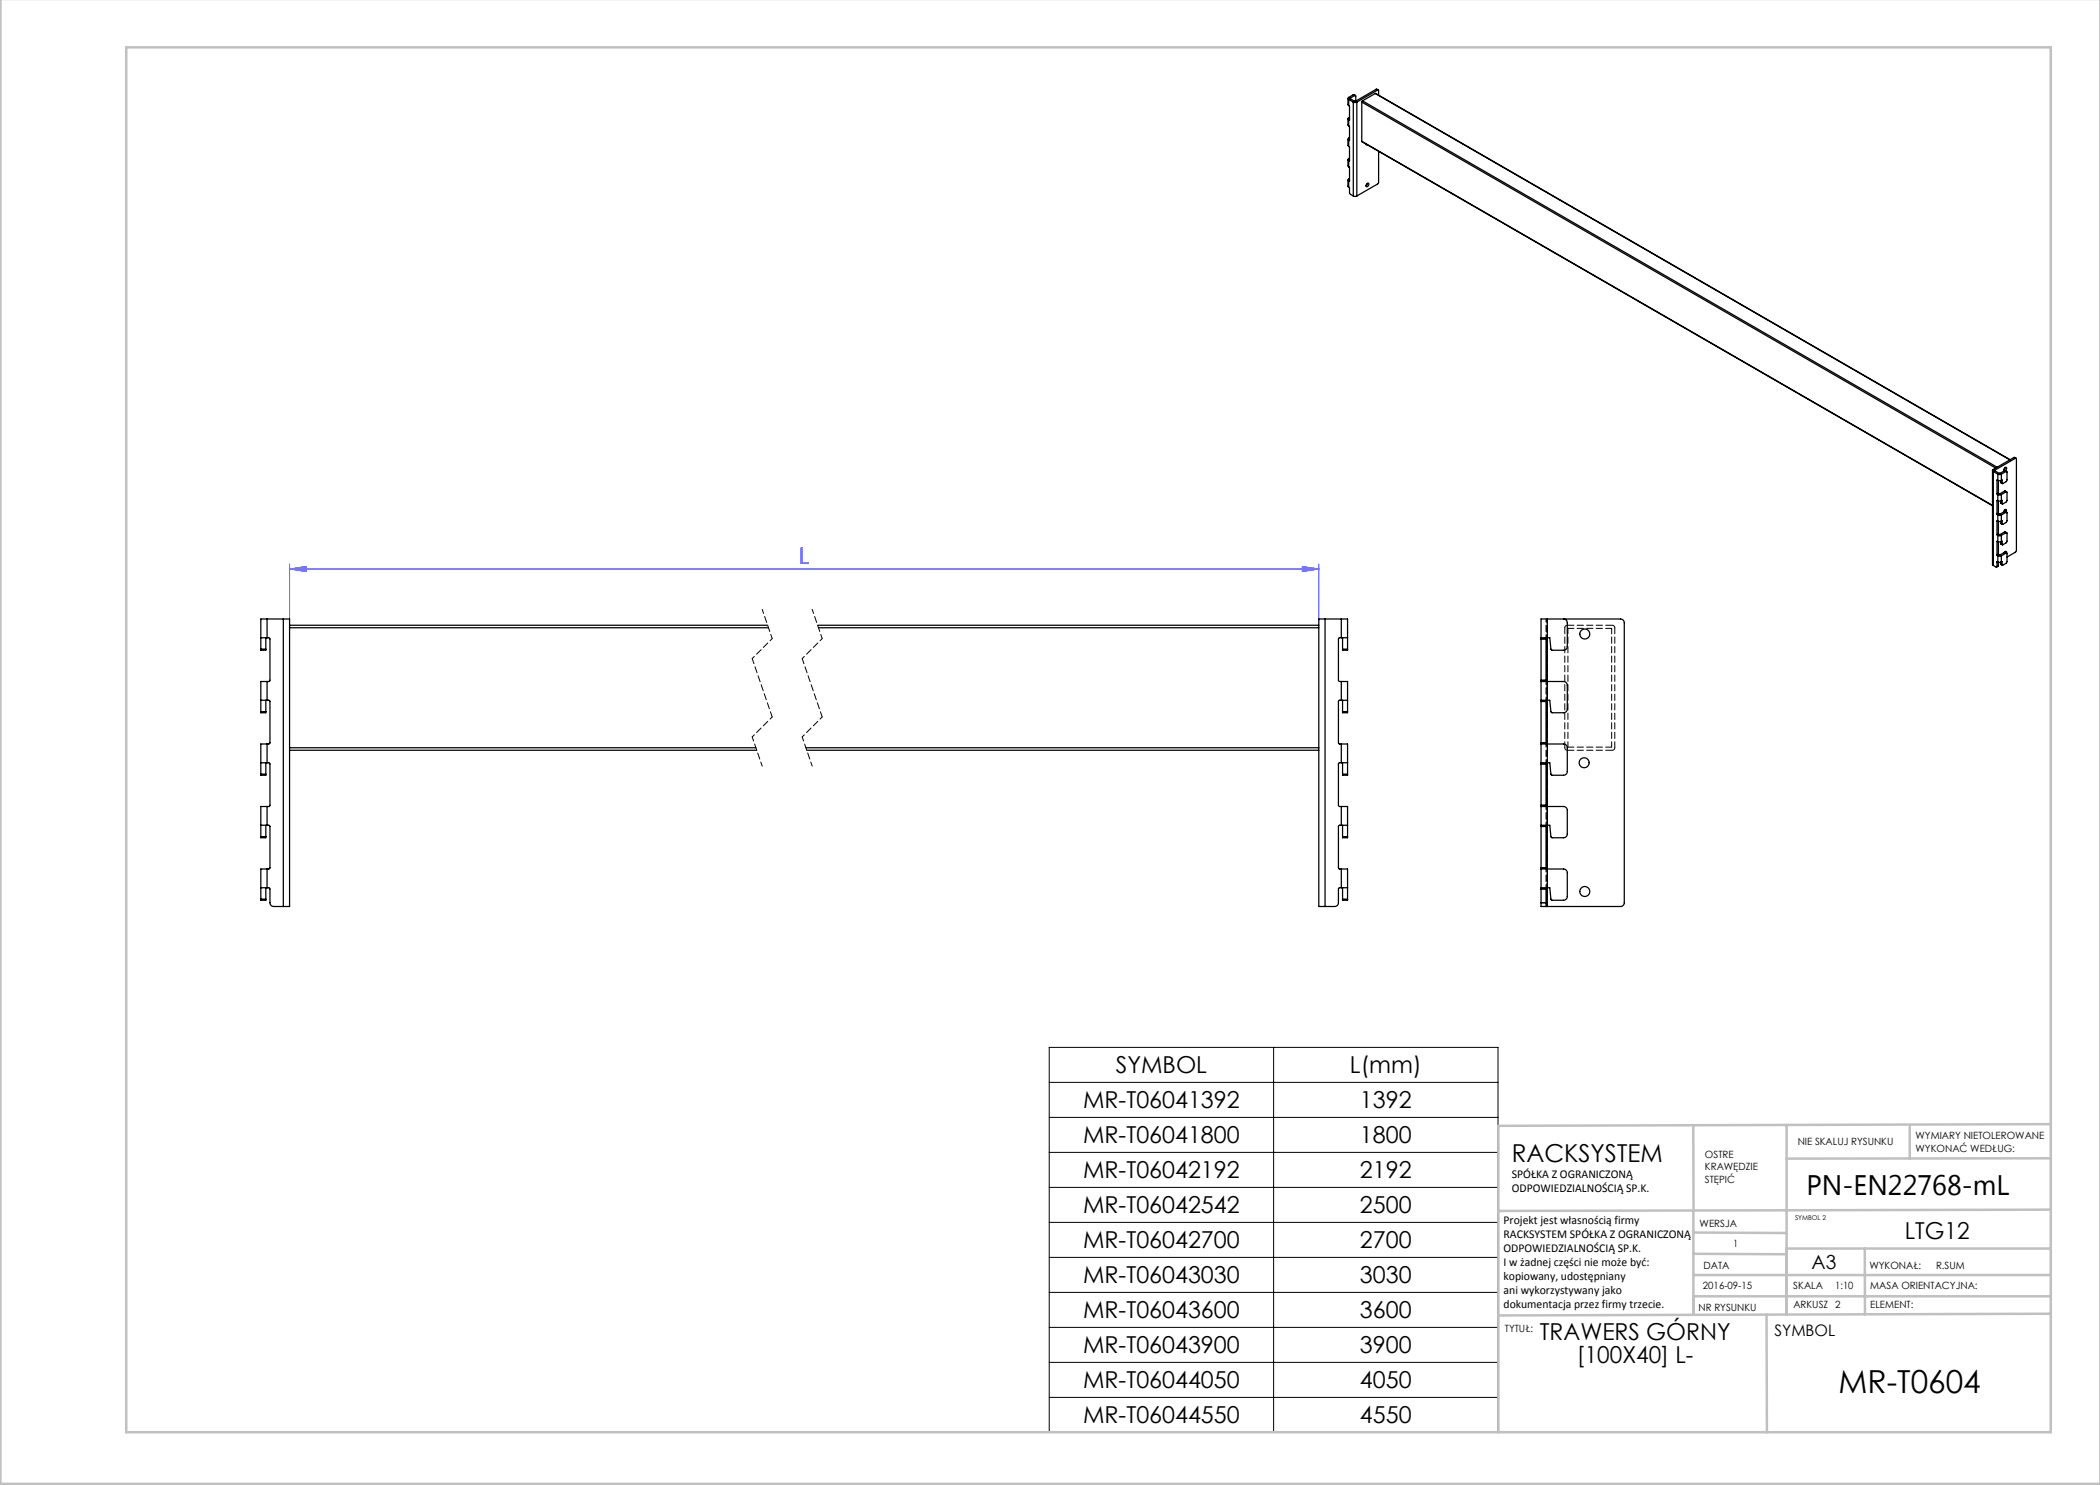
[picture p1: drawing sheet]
<svg xmlns="http://www.w3.org/2000/svg" width="420mm" height="297mm" viewBox="0 0 420 297" stroke-linecap="round" stroke-linejoin="round" font-family="sans-serif">
<path d="M57.9 113.8l3.3-.5v1zM57.9 112.8v11.3M57.9 113.8h205.9M260.5 113.3l3.3 .5-3.3 .5zM263.8 112.8v11.3" fill="none" stroke="#00f" stroke-width=".2"/>
<path d="M209.8 209.5h89.8v77h-89.8zM209.8 216.5h89.8M254.7 209.5v77M209.8 223.5h89.8M209.8 230.5h89.8M209.8 237.5h89.8M209.8 244.5h89.8M209.8 251.5h89.8M209.8 258.5h89.8M209.8 265.5h89.8M209.8 272.5h89.8M209.8 279.5h89.8" fill="none" stroke="#000" stroke-width=".2"/>
<path d="M152.4 121.9l2 5.8M162.4 121.9l2 5.8M150.4 147.4l2 5.8M160.4 147.4l2 5.8" fill="none" stroke="#000" stroke-width=".2" stroke-dasharray="1.3 .6" stroke-dashoffset=".4"/>
<path d="M154.4 127.7l-4 4M164.4 127.7l-4 4M154.4 143.4l-4 4M164.4 143.4l-4 4" fill="none" stroke="#000" stroke-width=".2" stroke-dasharray="1.3 .6" stroke-dashoffset=".7"/>
<path d="M150.4 131.7l4 11.7M160.4 131.7l4 11.7" fill="none" stroke="#000" stroke-width=".2" stroke-dasharray="1.3 .6" stroke-dashoffset=".2"/>
<g fill="none" stroke="#c0c0c0" stroke-width=".5">
<path d="M.1 -.1v296.9h419.9M25.2 9.5h385v276.9h-385zM338.7 225.2v16.9M357.3 225v37.9M382 225.4v6.3M410.1 224.8l-110.4 .4v61.2M410.1 231.7h-52.8M338.7 259.3h71.5M338.7 255h71.5M338.7 250.8l18.6 .1M338.7 246.5l18.6 .1M338.7 242.1v20.9"/>
<path d="M373 249.7v13.2M410.1 241.9l-110.4 .3M410.2 249.7h-52.9v13.2M353.3 262.9l.1 23.5M410.2 262.7l-110.5 .4"/>
</g>
<path d="M57.9 113.8l3.3-.5v1zM260.5 113.3l3.3 .5-3.3 .5z" fill="#00f"/>
<g fill="none" stroke="#000" stroke-width=".25">
<path d="M269.6 19.7v1.2l.1 .2M269.7 19.5l-.1 .2 .1 .2M269.7 19.5l.3 .1M269.7 19.9v1.2M269.7 19.9l1 .5M270 19.6v.1M270 19.7l-.3 .2M270 19.7l.9 .6M270.7 18.9l.4 .2M270.7 18.9l-1 .6M270.7 18.9l.2 .2M270.9 19.1l.2 .1 .1 1"/>
<path d="M270.9 19.1l-.9 .5M275 18.7l127 73.2M275 18.7l-2.5 1.5M275 18.7l127 73.3M275.2 17.9l.5 .1M275.2 17.9l-4.1 2.4M275.2 17.9l.3 .1M275.5 18l.2 .1v.9M275.5 18l-4.1 2.4M269.6 23.8v1.2l.1 .2M269.6 27.8v1.3l.1 .2M269.6 31.9v1.3l.1 .2"/>
<path d="M269.6 36v1.2l.1 .2M269.7 37.4l.2 .2 .1 1.1 .7 .5M269.7 33.4l.2 .1v2.7M269.7 29.3l.2 .2v2.6M269.7 25.2l.2 .2v2.7M269.7 21.1l.2 .2v2.7M269.7 23.6l-.1 .2 .1 .2M269.7 27.6l-.1 .2 .1 .3M269.7 31.7l-.1 .2 .1 .2M269.7 35.8l-.1 .2 .1 .2M269.7 24v1.2M269.7 28.1v1.2"/>
<path d="M269.7 32.1v1.3M269.7 36.2v1.2M269.7 36.2l.1 .1M269.7 32.1l.1 .1M269.7 28.1h.1M269.7 24h.1M269.7 23.6l.2 .1M269.7 27.6l.2 .1M269.7 31.7l.2 .1M269.7 35.8l.2 .1M269.9 36.2l-.1 .1M269.9 32.1l-.1 .1"/>
<path d="M269.9 28.1h-.1M269.9 24h-.1M269.9 23.5l-.2 .1M269.9 27.6h-.2M269.9 31.6l-.2 .1M269.9 35.7l-.2 .1M269.9 23.9l-.2 .1M269.9 28l-.2 .1M269.9 32l-.2 .1M269.9 36.1l-.2 .1M270.7 20.4h.7M270.7 39.2h.7"/>
<path d="M270.7 20.4v18.8M270.9 20.3h.2M270.9 20.3l-.2 .1M271.1 20.3l.3 .1M271.4 20.4v18.8M272.4 28.3l126.1 72.8M272.4 20.4v7.9M272.4 20.4l126.7 73.2M272.5 20.2l-.1 .2M272.5 20.2l126.9 73.2M273.2 28.8l.2 .1M273.4 36.7a.22 .22 0 0 1 .3 0 .22 .22 0 0 1 0 .3 .28 .28 0 0 1-.2 .3 .28 .28 0 0 1-.3-.1z"/>
<path d="M273.5 36.7l-.3 .5M275.7 30.3v6.3l-4.3 2.6M398.5 94.1v18.8l.1 .2M398.6 93.9l-.1 .2 .1 .2M398.6 93.9l.3 .2M398.6 94.3l1 .5M398.6 94.3v18.8M398.9 94.1h.1M398.9 94.1l-.3 .2M398.9 94.1l.9 .6M399.4 98.7l.1 .2M399.4 96v2.7"/>
<path d="M399.5 96h-.1M399.5 96l.1 .1M399.5 98.9h.1M399.6 94.8h.7M399.6 96.1h.7M399.6 98.9h.7M399.6 94.8v1.3M399.6 98.9v1.2M399.7 98.6l.1 .1M399.7 98.6l-.3 .1M399.7 96.1v2.5M399.8 98.7l-.3 .2"/>
<path d="M399.8 98.7v.1M399.8 94.7h.2M399.8 98.8h.2M399.8 94.7l-.2 .1M399.8 98.8l-.2 .1M400 94.7l.3 .1M400 98.8l.3 .1M400.2 96.1v.4M400.2 96.5v.1M400.2 96.5l.3 .2M400.3 94.8v1.3M400.3 98.9v1.2"/>
<path d="M400.3 96.1l.1-.1 .1 .7M400.8 94a.31 .31 0 0 1 .1-.5 .31 .31 0 0 1 .4 .2l-.2 .4M400.8 94l.1 .2M400.9 94.1l.4 .2M400.9 98.2l.4 .2M400.9 94.1l.3 .2M400.9 94.1l-.9 .6M400.9 98.2l.3 .2M400.9 98.2l-.9 .6M401 93.5l-.2 .5M401.2 94.3l.2 .1v1.7l-.2 .2-.7 .4M401.2 98.4l.2 .1v1.7l-.2 .2-.7 .4"/>
<path d="M401.2 94.3l-.9 .5M401.2 98.4l-.9 .5M402.8 91.5l.4 .2M402.8 91.5l-4.2 2.4M402.8 91.5l.3 .2M403.1 91.7l.2 .1v18.3l-.2 .3-1.7 1M403.1 91.7l-4.2 2.4M398.6 113.1l.6 .3 .2-.1M399.4 102.8l.1 .1M399.4 106.9l.1 .1M399.4 111l.1 .1M399.4 100.1v2.7"/>
<path d="M399.4 104.2v2.7M399.4 108.3v2.7M399.4 112.4v.9M399.5 100.1h-.1M399.5 104.2h-.1M399.5 108.3h-.1M399.5 112.3l-.1 .1M399.5 100.1h.1M399.5 102.9l.1 .1M399.5 104.2h.1M399.5 107l.1 .1M399.5 108.3h.1"/>
<path d="M399.5 111.1l.1 .1M399.5 112.3l.1 .1M399.6 100.1h.7M399.6 103h.7M399.6 104.2h.7M399.6 107.1h.7M399.6 108.3h.7M399.6 111.2h.7M399.6 112.4h.7M399.6 103v1.2M399.6 107.1v1.2M399.6 111.2v1.2"/>
<path d="M399.7 102.7l.1 .1M399.7 106.7l.1 .2M399.7 110.8l.1 .1M399.7 113.1l-.4 .3M399.7 100.2v2.5M399.7 104.3v2.4M399.7 108.4v2.4M399.7 112.4v.7M399.7 102.7l-.3 .1M399.7 106.7l-.3 .2M399.7 110.8l-.3 .2M399.7 113.1l-.3 .2"/>
<path d="M399.8 102.8l-.3 .1M399.8 102.8h.1M399.8 106.9l-.3 .1M399.8 106.9h.1M399.8 110.9l-.3 .2M399.8 110.9v.1M399.8 102.8h.2M399.8 106.9h.2M399.8 111h.2M399.8 102.8l-.2 .2M399.8 106.9l-.2 .2M399.8 111l-.2 .2"/>
<path d="M400 102.8l.3 .2M400 106.9l.3 .2M400 111l.3 .2M400.2 100.2v.4M400.2 104.3v.4M400.2 108.4v.4M400.2 112.4v.5M400.2 100.6l.3 .2M400.2 108.8h.1M400.2 112.9l.3 .2M400.2 108.8l.3 .2M400.2 104.7l.3 .1"/>
<path d="M400.2 112.9l.3 .1M400.2 104.7h.1M400.2 104.7l.3 .2M400.3 103v1.2M400.3 107.1v1.2M400.3 111.2v1.2M400.3 100.1h.1l.1 .7M400.3 104.2l.1-.1 .1 .7M400.3 108.3l.1-.1 .1 .7M400.3 112.4l.1-.1 .1 .7M400.9 110.5a.24 .24 0 0 1 .3-.2 .24 .24 0 0 1 .1 .3M400.9 102.3l.4 .2"/>
<path d="M400.9 106.4l.4 .1M400.9 102.3l.3 .2M400.9 102.3l-.9 .5M400.9 106.4l.3 .2M400.9 106.4l-.9 .5M400.9 110.5l.3 .1M400.9 110.5l-.9 .5M401 101.9l-.3 .5a.31 .31 0 0 1 .2-.5 .31 .31 0 0 1 .4 .2l-.1 .3M401 110.3v.1M401.1 110.5h-.2M401.1 110.5l.2 .1M401.2 102.5h.2v1.7l-.2 .3-.7 .3"/>
<path d="M401.2 106.6h.2v1.7l-.2 .3-.7 .3M401.2 110.6l.2 .1v1.7l-.2 .3-.7 .3M401.2 102.5l-.9 .5M401.2 106.6l-.9 .5M401.2 110.6l-.9 .6M52.2 127.6h1.2M52.2 129.8v.3h1v-.3M52.2 129.8h1M53.2 127.6v2.2M53.4 123.8h-1.2v6M53.4 136.3h-1.2v6M53.4 127.6h.4l.2 .2v8.3l-.2 .2h-.4"/>
<path d="M53.4 123.8h3.3M53.4 123.8v3.8M53.4 136.3v3.8M56.7 123.8h1.2v57.5h-1.2M56.7 123.8v57.5M57.9 125.6h95.8M57.9 125.1h95.6M163.5 125.1h100.3M163.7 125.6h100.1M265 123.8h-1.2v57.5h1.2M265 123.8v57.5M265 123.8h3.3"/>
<path d="M268.3 127.6h-.5l-.1 .2v8.3l.1 .2h.5M268.3 127.6h1.2M268.3 123.8h1.2v6M268.3 136.3h1.2v6M268.3 123.8v3.8M268.3 136.3v3.8M268.5 129.8v.3h1v-.3M268.5 127.6v2.2M268.5 129.8h1M308.2 136.3h4.5a.75 .75 0 0 1 .8 .8v4.7a.75 .75 0 0 1-.8 .8l-2.4-.1-.3-2.4h-1.8M308.2 127.6v.2M308.2 136.1v.2"/>
<path d="M308.2 127.8v8.3M308.2 136.3v3.8M308.2 127.8h1M308.2 136.1h1M309.2 127.6v.2M309.2 136.1v.2M309.2 127.8v8.3M309.5 123.8h-1.3v3.8M309.5 123.8h14.6a.75 .75 0 0 1 .8 .8v56a.75 .75 0 0 1-.8 .7h-14.6M309.5 123.8v57.5M312.7 123.8a.75 .75 0 0 1 .8 .8v4.7a.75 .75 0 0 1-.8 .8l-2.4-.1-.3-2.4h-1.8M52.2 140.1h1.2"/>
<path d="M52.2 152.6h1.2M52.2 154.8v.3h1v-.3M52.2 142.3v.3h1v-.3M52.2 154.8h1M52.2 142.3h1M53.2 140.1v2.2M53.2 152.6v2.2M53.4 148.8h-1.2v6M53.4 152.6h.4l.2 .2v8.3l-.2 .2h-.4M53.4 140.1h.4l.2 .2v8.3l-.2 .2h-.4M53.4 148.8v3.8M57.9 150.1h93.5"/>
<path d="M57.9 149.6h93.3M161.2 149.6h102.6M161.4 150.1h102.4M268.3 140.1h-.5l-.1 .2v8.3l.1 .2h.5M268.3 152.6h-.5l-.1 .2v8.3l.1 .2h.5M268.3 140.1h1.2M268.3 148.8h1.2v6M268.3 152.6h1.2M268.3 148.8v3.8M268.5 154.8v.3h1v-.3M268.5 142.3v.3h1v-.3M268.5 140.1v2.2"/>
<path d="M268.5 152.6v2.2M268.5 154.8h1M268.5 142.3h1M308.2 148.8h4.5a.75 .75 0 0 1 .8 .8v4.7a.75 .75 0 0 1-.8 .8l-2.4-.1-.3-2.4h-1.8M308.2 152.6v.2M308.2 140.1v.2M308.2 148.6v.2M308.2 140.3v8.3M308.2 148.8v3.8M308.2 152.8v8.3M308.2 152.8h1M308.2 140.3h1"/>
<path d="M308.2 148.6h1M309.2 152.6v.2M309.2 140.1v.2M309.2 148.6v.2M309.2 140.3v8.3M309.2 152.8v8.3M52.2 165.1h1.2M52.2 177.6h1.2M52.2 167.3v.3h1v-.3M52.2 179.8v.3h1v-.3M52.2 179.8h1M52.2 167.3h1"/>
<path d="M53.2 165.1v2.2M53.2 177.6v2.2M53.4 161.3h-1.2v6M53.4 173.8h-1.2v6M53.4 177.6h.4l.2 .2v2.8a.75 .75 0 0 0 .7 .7h2M53.4 165.1h.4l.2 .2v8.3l-.2 .2h-.4M53.4 161.3v3.8M53.4 173.8v3.8M268.3 165.1h-.5l-.1 .2v8.3l.1 .2h.5M268.3 177.6h-.5l-.1 .2v2.8a.75 .75 0 0 1-.8 .7h-1.9M268.3 177.6h1.2M268.3 173.8h1.2v6"/>
<path d="M268.3 165.1h1.2M268.3 161.3h1.2v6M268.3 161.3v3.8M268.3 173.8v3.8M268.5 179.8v.3h1v-.3M268.5 167.3v.3h1v-.3M268.5 179.8h1M268.5 165.1v2.2M268.5 177.6v2.2M268.5 167.3h1M308.2 173.8h4.5a.75 .75 0 0 1 .8 .8v4.7a.75 .75 0 0 1-.8 .8l-2.4-.1-.3-2.4h-1.8M308.2 161.3h4.5a.75 .75 0 0 1 .8 .8v4.7a.75 .75 0 0 1-.8 .8l-2.4-.1-.3-2.4h-1.8"/>
<path d="M308.2 177.6v.2M308.2 173.6v.2M308.2 161.1v.2M308.2 165.1v.2M308.2 161.3v3.8M308.2 165.3v8.3M308.2 173.8v3.8M308.2 177.8v2.8M308.2 177.8h1M308.2 173.6h1M308.2 161.1h1M308.2 165.3h1"/>
<path d="M309.2 177.6v.2M309.2 173.6v.2M309.2 161.1v.2M309.2 165.1v.2M309.2 165.3v8.3M309.2 177.8v2.8M308.2 180.6v.7h1M308.2 180.6h1M309.2 180.6v.7M309.2 181.3h.3"/>
<circle cx="317" cy="126.8" r="1"/>
<circle cx="316.8" cy="152.6" r="1"/>
<circle cx="317" cy="178.3" r="1"/>
</g>
<path d="M309.2 136.3v3.8M309.2 123.8v3.8M309.5 136.3v3.8M309.5 123.8v3.8M309.2 148.8v3.8M309.5 148.8v3.8M309.2 173.8v3.8M309.2 161.3v3.8M309.5 173.8v3.8M309.5 161.3v3.8" fill="none" stroke="#000" stroke-width=".2" stroke-dasharray="1.3 .6" stroke-dashoffset=".7"/>
<path d="M308.2 136.1h1M309.2 127.8h-1M309.5 123.8v57.5M308.2 148.6h1M309.2 152.8h-1M309.2 140.3h-1M308.2 161.1h1M308.2 173.6h1M309.2 165.3h-1M309.2 177.8h-1M308.2 180.6h1" fill="none" stroke="#000" stroke-width=".2" stroke-dasharray="1.3 .6" stroke-dashoffset=".5"/>
<path d="M322.3 125.7v23.7M313.6 149.4v-23.7" fill="none" stroke="#000" stroke-width=".2" stroke-dasharray="1.3 .6" stroke-dashoffset=".2"/>
<path d="M313.6 125.7h8.7M323 125.6v24M313 149.6v-24M322.3 149.4h-8.7" fill="none" stroke="#000" stroke-width=".2" stroke-dasharray="1.3 .6" stroke-dashoffset=".1"/>
<path d="M313 125.6l.1-.4 .4-.1M322.5 125.1l.3 .1 .2 .4M313.5 150.1l-.4-.2-.1-.3M323 149.6l-.2 .3-.3 .2" fill="none" stroke="#000" stroke-width=".2" stroke-dasharray="1.3 .6" stroke-dashoffset=".4"/>
<path d="M313.5 125.1h9M322.5 150.1h-9" fill="none" stroke="#000" stroke-width=".2" stroke-dasharray="1.3 .6" stroke-dashoffset="-.1"/>
<text font-size="6.3" x="367.7" y="278.5">MR-T0604</text>
<text font-size="5.6" x="361.3" y="239.1">PN-EN22768-mL</text>
<text font-size="4.9" x="302.4" y="232.4">RACKSYSTEM</text>
<text font-size="4.7" fill="#00f" x="159.8" y="112.8">L</text>
<g font-size="4.7">
<text x="223.2" y="214.7">SYMBOL</text>
<text x="270" y="214.7">L(mm)</text>
<text x="216.6" y="221.7">MR-T06041392</text>
<text x="272" y="221.7">1392</text>
<text x="216.6" y="228.7">MR-T06041800</text>
<text x="272" y="228.7">1800</text>
<text x="216.6" y="235.7">MR-T06042192</text>
<text x="272" y="235.7">2192</text>
<text x="216.6" y="242.7">MR-T06042542</text>
<text x="272" y="242.7">2500</text>
<text x="216.6" y="249.7">MR-T06042700</text>
<text x="272" y="249.7">2700</text>
<text x="380.9" y="247.8">LTG12</text>
<text x="216.6" y="256.7">MR-T06043030</text>
<text x="272" y="256.7">3030</text>
<text x="216.6" y="263.7">MR-T06043600</text>
<text x="272" y="263.7">3600</text>
<text x="308" y="268.1">TRAWERS GÓRNY</text>
<text x="216.6" y="270.7">MR-T06043900</text>
<text x="272" y="270.7">3900</text>
<text x="315.4" y="272.6">[100X40] L-</text>
<text x="216.6" y="277.7">MR-T06044050</text>
<text x="272" y="277.7">4050</text>
<text x="216.6" y="284.7">MR-T06044550</text>
<text x="272" y="284.7">4550</text>
</g>
<text font-size="3.9" x="362.3" y="253.8">A3</text>
<text font-size="3.2" x="354.9" y="267.2">SYMBOL</text>
<g font-size="2.4">
<text x="302.4" y="235.6">SPÓŁKA Z OGRANICZONĄ</text>
<text x="302.4" y="238.4">ODPOWIEDZIALNOŚCIĄ SP.K.</text>
<text x="300.7" y="244.7">Projekt jest własnością firmy</text>
<text x="300.7" y="247.5">RACKSYSTEM SPÓŁKA Z OGRANICZONĄ</text>
<text x="300.7" y="250.3">ODPOWIEDZIALNOŚCIĄ SP.K.</text>
<text x="300.7" y="253.1">I w żadnej części nie może być:</text>
<text x="300.7" y="256">kopiowany, udostępniany</text>
<text x="300.7" y="258.8">ani wykorzystywany jako</text>
<text x="300.7" y="261.6">dokumentacja przez firmy trzecie.</text>
</g>
<g font-size="2">
<text x="383.1" y="227.9">WYMIARY NIETOLEROWANE</text>
<text x="341" y="231.6">OSTRE</text>
<text x="359.5" y="228.9">NIE SKALUJ RYSUNKU</text>
<text x="383.1" y="230.4">WYKONAĆ WEDŁUG:</text>
<text x="341" y="234.1">KRAWĘDZIE</text>
<text x="341" y="236.6">STĘPIĆ</text>
<text x="339.9" y="245.4">WERSJA</text>
<text x="346.6" y="249.5">1</text>
<text x="340.6" y="257.7">2016-09-15</text>
<text x="340.7" y="253.8">DATA</text>
<text x="358.7" y="257.7">SKALA</text>
<text x="367" y="257.7">1:10</text>
<text x="373.9" y="253.8">WYKONAŁ:</text>
<text x="374.1" y="257.7">MASA ORIENTACYJNA:</text>
<text x="387.2" y="253.8">R.SUM</text>
<text x="339.7" y="262.3">NR RYSUNKU</text>
<text x="358.7" y="261.7">ARKUSZ 2</text>
<text x="374.1" y="261.7">ELEMENT:</text>
<text x="301" y="266.4">TYTUŁ:</text>
</g>
<text font-size="1.3" x="359" y="244">SYMBOL 2</text>
</svg>
